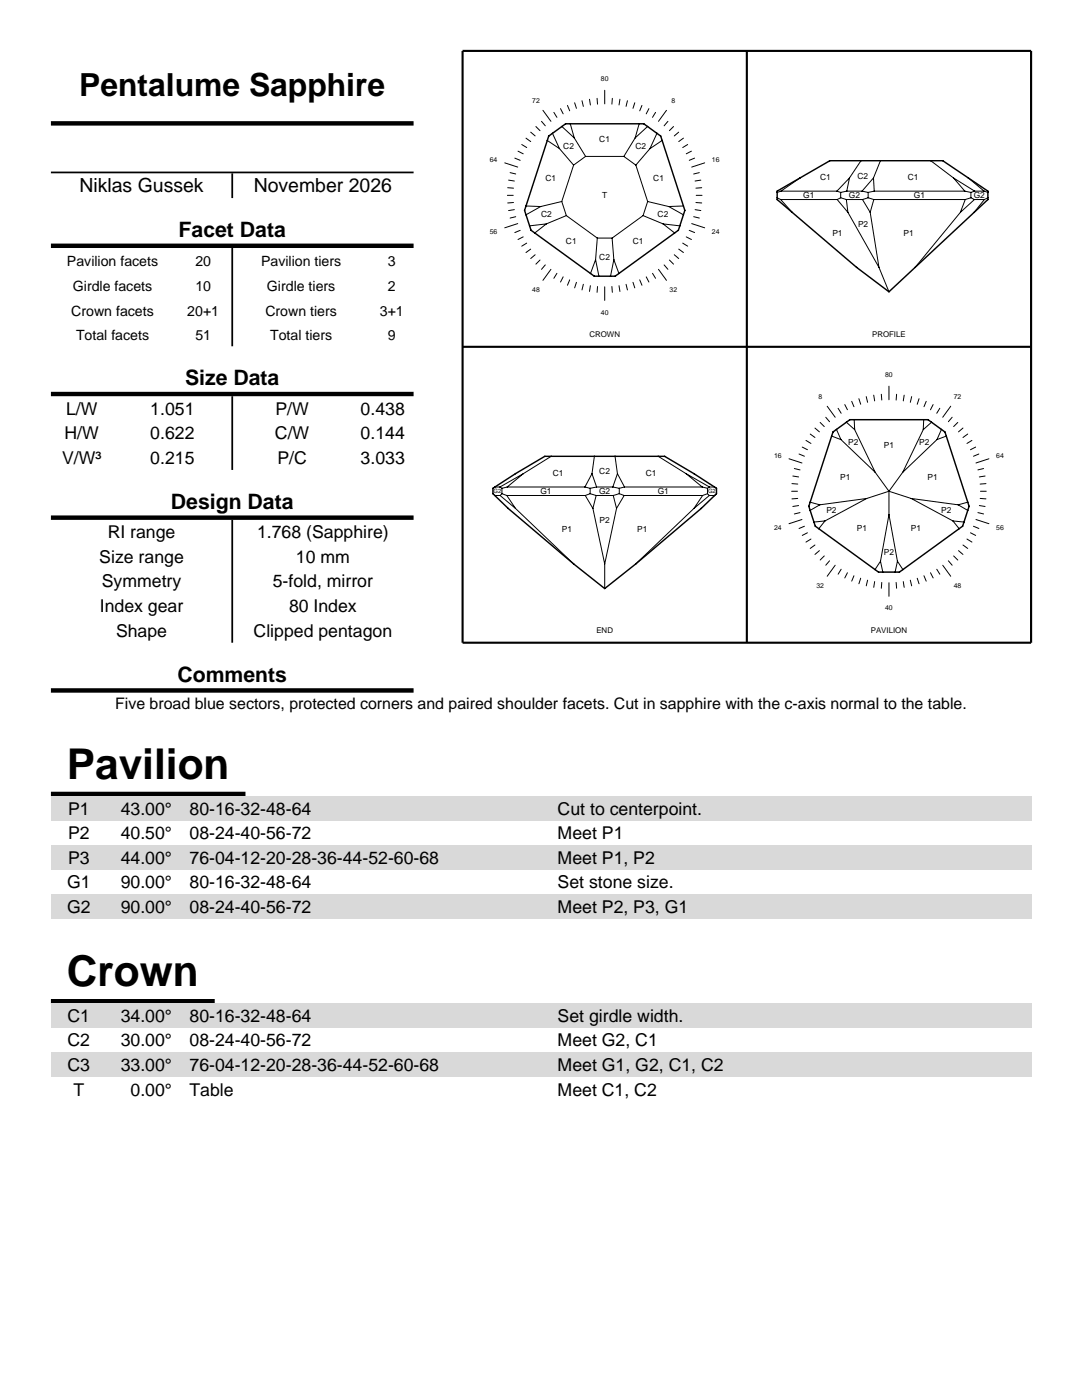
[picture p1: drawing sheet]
<svg xmlns="http://www.w3.org/2000/svg" width="216mm" height="279mm" viewBox="0 0 216 279" stroke-linecap="round" stroke-linejoin="round" font-family="sans-serif">
<path d="M10.2 24.6h72.3M10.2 49.1h72.3M10.2 78.6h72.3M10.2 103.3h72.3M10.2 137.8h72.3M10.2 158.5h38.8" fill="none" stroke="#000" stroke-width=".88" stroke-linecap="butt"/>
<path d="M10.2 34.4h72.3M46.3 34.6v4.9M46.3 49.5v19.6M46.3 79.1v14.7M46.3 103.8v24.5" fill="none" stroke="#000" stroke-width=".35"/>
<path d="M92.3 10.2h113.4v118.1h-113.4zM149 10.2v118.1M92.3 69.2h113.4" fill="none" stroke="#000" stroke-width=".42"/>
<g fill="none" stroke="#000" stroke-width=".2">
<path d="M117.6 19.8l.2 1.2M119.1 19.6l.1 1.2M120.7 18v2.7M122.2 19.6l-.1 1.2M123.7 19.8l-.2 1.2M100.7 32.5l2.6 .8M101.2 39h1.2M101.3 37.5l1.2 .1M101.5 35.9l1.1 .2M101.8 34.5l1.1 .2M102.7 31.6l1.1 .4M103.4 30.2l1 .5"/>
<path d="M104.1 28.8l1 .6M105 27.6l.9 .7M105.9 26.4l.9 .7M106.9 25.3l.9 .8M108.1 24.2l.7 .9M108.3 22l1.6 2.2M109.2 28l2.4 1.7M110.2 26.6l1.4 3.1M110.5 22.4l.6 1M111.6 29.7l2.9 3.3M111.8 21.7l.6 1M112.1 25.2l2.5 2.3"/>
<path d="M113.2 21l.5 1.1M113.8 24.7l.8 2.8M114.5 33l-2.4 7.2M114.6 27.5l2.2 3.7M114.7 20.5l.3 1.1M116.1 20.1l.3 1.1M116.8 31.2h7.7M116.8 31.2l-2.3 1.8M124.5 31.2l2.4 1.8M125.2 20.1l-.3 1.1M126.7 20.5l-.4 1.1M126.7 27.5l-2.2 3.7"/>
<path d="M126.9 33l2.3 7.2M127.5 24.7l-.8 2.8M128.1 21l-.5 1.1M129.2 25.2l-2.5 2.3M129.5 21.7l-.6 1M129.7 29.7l-2.8 3.3M130.8 22.4l-.6 1M131.1 26.6l-1.4 3.1M132.1 28l-2.4 1.7M133 22l-1.6 2.2M133.3 24.2l-.8 .9M134.4 25.3l-.8 .8"/>
<path d="M135.4 26.4l-.9 .7M136.4 27.6l-1 .7M137.2 28.8l-1 .6M138 30.2l-1.1 .5M138.6 31.6l-1.1 .4M138.9 39h1.2M139.5 34.5l-1.1 .2M139.8 35.9l-1.1 .2M140 37.5l-1.1 .1M140.6 32.5l-2.6 .8M155.1 39.5l.7 .3M155.8 39.8h11.2"/>
<path d="M155.8 39.8l2.3 2.6M155.8 38.1h11.2M155.8 38.1l-.7 .3M159.6 35.5l-3.8 2.6M167 38.1l.7 .3M167 39.8l2.2 2.6M167.7 39.5l1.2 .3M167.7 39.5l-.7 .3M167.7 38.4v1.1M168.9 39.8h3.2M168.9 39.8l.3 2.6M169 38.1h3"/>
<path d="M169 38.1l-1.3 .3M169.5 35.5l-2.5 2.6M169.5 35.5l-.5 2.6M171.8 32.1l-2.3 3.4M172 38.1l1.2 .3M172.1 39.8l1.5 2.6M173.2 39.5l1.2 .3M173.2 39.5l-1.1 .3M173.2 38.4v1.1M174.3 35.5l.1 2.6M174.3 35.5l-2.3 2.6M174.4 39.8h18.2"/>
<path d="M174.4 39.8l-.8 2.6M174.4 38.1h18.1M174.4 38.1l-1.2 .3M175.7 32.1l-1.4 3.4M185.7 32.1l4.6 3.4M190.3 35.5l2.2 2.6M190.3 35.5l4.2 2.6M192.5 38.1l1.2 .3M192.6 39.8l-1 2.6M193.2 35.5l3.2 2.6M193.7 39.5l.7 .3M193.7 39.5l-1.1 .3"/>
<path d="M193.7 38.4v1.1M194.4 39.8h2M194.4 39.8l-2.8 2.6M194.5 38.1h1.9M194.5 38.1l-.8 .3M196.4 38.1l.7 .3M196.4 39.8l-2 2.6M197.1 39.5l-.7 .3M102.5 40.4l-1.2 .1M102.6 41.8l-1.1 .2M102.9 43.2l-1.1 .3M103.3 44.6l-2.6 .9"/>
<path d="M103.8 46l-1.1 .4M104.4 47.3l-1 .5M105 41.1l2.9 .1M105.1 48.5l-1 .6M105.9 49.7l-.9 .7M106.8 50.8l-.9 .8M107.8 51.9l-.9 .8M107.9 41.2l-2.9 1.7M108.8 52.9l-.7 .9M109 44.7l-2.3 1.8M109 44.7l-3.3 .4M109.9 53.8l-1.6 2.2"/>
<path d="M111.1 54.5l-.6 1M112.1 40.2l-4.2 1M112.1 40.2l.9 2.8M112.4 55.2l-.6 1.1M113 43l6.2 4.5M113 43l-4 1.7M113.7 55.8l-.5 1.1M115 56.3l-.3 1.2M116.4 56.7l-.3 1.2M117.8 57l-.2 1.2M118.8 51.8l-1 2.8M118.8 51.8l.7 3.3"/>
<path d="M119.2 47.5l-.4 4.3M119.2 47.5h2.9M119.2 57.2l-.1 1.1M120.7 57.2v2.8M122.1 57.2l.1 1.1M122.1 47.5l.4 4.3M122.5 51.8l1 2.8M122.5 51.8l-.7 3.3M123.5 57l.2 1.2M124.9 56.7l.3 1.2M126.3 56.3l.4 1.2M127.6 55.8l.5 1.1"/>
<path d="M128.3 43l4 1.7M128.3 43l-6.2 4.5M128.9 55.2l.6 1.1M129.2 40.2l4.2 1M129.2 40.2l-.9 2.8M130.2 54.5l.6 1M131.4 53.8l1.6 2.2M132.3 44.7l2.3 1.8M132.3 44.7l3.4 .4M132.5 52.9l.8 .9M133.4 41.2l3 1.7M133.6 51.9l.8 .8"/>
<path d="M134.5 50.8l.9 .8M135.4 49.7l1 .7M136.2 48.5l1 .6M136.4 41.1l-3 .1M136.9 47.3l1.1 .5M137.5 46l1.1 .4M138 44.6l2.6 .9M138.4 43.2l1.1 .3M138.7 41.8l1.1 .2M138.9 40.4l1.1 .1M169.2 42.4l6.2 11M173.6 42.4l1.8 11"/>
<path d="M175.4 53.4l2 4.8M191.6 42.4l-9 11M171.4 79.6l.3 1.1M172.8 79.2l.3 1.1M174.3 78.9l.2 1.1M175.9 78.7v1.1M177.4 77.1v2.7M178.9 78.7l-.1 1.1M180.4 78.9l-.2 1.1M181.9 79.2l-.3 1.1M183.4 79.6l-.4 1.1M98.7 98.9h1.1"/>
<path d="M98.8 97.2h1M99.8 97.2l.4 .3M99.8 98.9l3.1 2.6M100.2 98.5l.9 .4M100.2 98.5l-.4 .4M100.2 97.5v1M101.1 98.9h15.7M101.1 98.9l1.8 2.6M101.2 97.2h15.5M101.2 97.2l-1 .3M104.4 94.5l-3.2 2.7M104.4 94.5l-4.6 2.7"/>
<path d="M110 91.1l-5.6 3.4M116.7 97.2l1.1 .3M116.8 98.9l1.5 2.6M117.8 98.5l1.2 .4M117.8 98.5l-1 .4M117.8 97.5v1M118.1 94.5l-1.4 2.7M118.1 94.5l.9 2.7M118.6 91.1l-.5 3.4M119 98.9h3.4M119 98.9l-.7 2.6M119 97.2h3.3"/>
<path d="M119 97.2l-1.2 .3M122.3 97.2l1.3 .3M122.4 98.9l.6 2.6M122.7 91.1l.5 3.4M123.2 94.5l1.4 2.7M123.2 94.5l-.9 2.7M123.6 98.5l.9 .4M123.6 98.5l-1.2 .4M123.6 97.5v1M124.5 98.9h15.7M124.5 98.9l-1.5 2.6M124.6 97.2h15.5"/>
<path d="M124.6 97.2l-1 .3M131.3 91.1l5.6 3.4M136.9 94.5l3.2 2.7M136.9 94.5l4.7 2.7M140.1 97.2l1.1 .3M140.2 98.9l-1.7 2.6M141.2 98.5l.3 .4M141.2 98.5l-1 .4M141.2 97.5v1M141.5 98.9h1.1M141.5 98.9l-3 2.6M141.6 97.2h1"/>
<path d="M141.6 97.2l-.4 .3M157.4 91.6l2.6 .8M158 98h1.1M158 96.5l1.2 .1M158.2 95l1.2 .2M158.5 93.5l1.1 .3M159.2 99.5l-1.2 .1M159.4 90.6l1.1 .5M160.1 89.2l1 .6M160.8 87.9l1 .6M161.7 86.6l.9 .7M162.6 85.4l.9 .8"/>
<path d="M163.6 84.3l.9 .8M164.8 83.3l.7 .9M165.1 81.1l1.6 2.2M165.9 87l1.9 .7M166.9 85.7l.9 2M167.2 81.5l.6 1M167.8 87.7l6.8 6.6M168.6 80.7l.5 1.1M168.9 84.3l1.6 1.4M169.9 80.1l.5 1.1M170.4 83.8l.1 1.9M170.5 85.7l4.1 8.6"/>
<path d="M172.9 99.5l-9.3 1.2M172.9 99.5l-8.3 4.5M174.6 94.3l2.8 3.7M177.4 98v4.7M177.4 98l-4.5 1.5M177.4 98l4.4 1.5M180.1 94.3l-2.7 3.7M181.8 99.5l8.3 4.5M181.8 99.5l9.4 1.2M184.2 85.7l-4.1 8.6M184.3 83.8l-.1 1.9M184.8 80.1l-.4 1.1"/>
<path d="M185.9 84.3l-1.7 1.4M186.2 80.7l-.5 1.1M187 87.7l-6.9 6.6M187.5 81.5l-.6 1M187.9 85.7l-.9 2M188.8 87l-1.8 .7M189.7 81.1l-1.6 2.2M190 83.3l-.8 .9M191.1 84.3l-.8 .8M192.1 85.4l-.8 .8M193.1 86.6l-1 .7M193.9 87.9l-1 .6"/>
<path d="M194.7 89.2l-1.1 .6M195.3 90.6l-1.1 .5M195.6 99.5l1.1 .1M195.6 98h1.2M196.3 93.5l-1.2 .3M196.6 95l-1.2 .2M196.7 96.5l-1.1 .1M197.3 91.6l-2.6 .8M102.9 101.5l11.6 11M118.3 101.5l2.4 11M120.7 112.5v5M123 101.5l-2.3 11"/>
<path d="M138.5 101.5l-11.6 11M159.4 100.9l-1.2 .2M159.6 102.3l-1.1 .3M160 103.7l-2.6 .8M160.5 105l-1.1 .5M161.1 106.3l-1 .6M161.7 100.2l1.9 .5M161.8 107.6l-1 .6M162.6 108.8l-.9 .7M163.5 109.9l-.9 .8M163.6 100.7l-1.9 1.2M164.5 110.9l-.9 .9"/>
<path d="M164.6 104l-1.2 1.5M164.6 104l-2.2 .2M165.5 111.9l-.7 .9M166.7 112.8l-1.6 2.2M167.8 113.6l-.6 1M169.1 114.3l-.5 1M170.4 114.9l-.5 1.1M171.7 115.4l-.3 1.1M173.1 115.8l-.3 1.1M174.5 116.1l-.2 1.1M175.7 112l-1.1 1.7M175.7 112l.5 2.2"/>
<path d="M175.9 116.2v1.2M177.4 116.3v2.7M177.4 102.7l-1.7 9.3M177.4 102.7l1.7 9.3M178.8 116.2l.1 1.2M179.1 112l1.1 1.7M179.1 112l-.5 2.2M180.2 116.1l.2 1.1M181.6 115.8l.3 1.1M183 115.4l.4 1.1M184.4 114.9l.4 1.1M185.7 114.3l.5 1"/>
<path d="M186.9 113.6l.6 1M188.1 112.8l1.6 2.2M189.2 111.9l.8 .9M190.1 104l1.3 1.5M190.1 104l2.2 .2M190.3 110.9l.8 .9M191.2 100.7l1.9 1.2M191.3 109.9l.8 .8M192.1 108.8l1 .7M192.9 107.6l1 .6M193.1 100.2l-1.9 .5M193.6 106.3l1.1 .6"/>
<path d="M194.2 105l1.1 .5M194.7 103.7l2.6 .8M195.1 102.3l1.2 .3M195.4 100.9l1.2 .2"/>
</g>
<path d="M109.5 27.2l3.4-2.5h15.6l3.3 2.5 4.9 14.8-1.3 4-12.7 9.1h-4.1l-12.6-9.1-1.3-4zM155.1 38.1l10.5-6h22.5l9 6v1.7l-19.7 18.4-6.5-4.8-15.8-13.6zM98.4 97.5l4.4-3 5.9-3.4h23.9l5.9 3.4 4.5 3v1l-3.1 3-13 11-6.2 5-6.2-5-13.1-11-3-3zM166.2 86.2l3.4-2.4h15.6l3.4 2.4 4.8 14.8-1.3 4-12.6 9.2h-4.2l-12.6-9.2-1.3-4z" fill="none" stroke="#000" stroke-width=".29"/>
<g fill="#d9d9d9">
<path d="M10.2 158.9h195.5v4.9h-195.5z"/>
<path d="M10.2 168.7h195.5v4.9h-195.5z"/>
<path d="M10.2 178.5h195.5v4.9h-195.5z"/>
</g>
<path d="M10.2 199.8h32.6" fill="none" stroke="#000" stroke-width=".88" stroke-linecap="butt"/>
<g fill="#d9d9d9">
<path d="M10.2 200.3h195.5v4.9h-195.5z"/>
<path d="M10.2 210.1h195.5v4.9h-195.5z"/>
</g>
<g font-size="8.5">
<text x="13.3" y="155.5">Pavilion</text>
<text x="13.3" y="196.8">Crown</text>
</g>
<text font-size="6.3" x="15.8" y="19.1">Pentalume Sapphire</text>
<g font-size="4.2">
<text x="35.6" y="47.3">Facet Data</text>
<text x="36.9" y="76.9">Size Data</text>
<text x="34.1" y="101.5">Design Data</text>
<text x="35.4" y="136">Comments</text>
</g>
<g font-size="3.9">
<text x="15.9" y="38.3">Niklas Gussek</text>
<text x="50.6" y="38.3">November 2026</text>
</g>
<g font-size="3.5">
<text x="13.2" y="82.7">L/W</text>
<text x="30" y="82.7">1.051</text>
<text x="55" y="82.7">P/W</text>
<text x="72" y="82.7">0.438</text>
<text x="12.9" y="87.6">H/W</text>
<text x="30" y="87.6">0.622</text>
<text x="54.9" y="87.6">C/W</text>
<text x="72" y="87.6">0.144</text>
<text x="12.4" y="92.6">V/W³</text>
<text x="30" y="92.6">0.215</text>
<text x="55.3" y="92.6">P/C</text>
<text x="72" y="92.6">3.033</text>
<text x="21.5" y="107.4">RI range</text>
<text x="51.3" y="107.4">1.768 (Sapphire)</text>
<text x="19.8" y="112.3">Size range</text>
<text x="59" y="112.3">10 mm</text>
<text x="20.3" y="117.2">Symmetry</text>
<text x="54.4" y="117.2">5-fold, mirror</text>
<text x="19.9" y="122.1">Index gear</text>
<text x="57.7" y="122.1">80 Index</text>
<text x="23.2" y="127">Shape</text>
<text x="50.6" y="127">Clipped pentagon</text>
<text x="13.6" y="162.6">P1</text>
<text x="13.6" y="167.5">P2</text>
<text x="24.1" y="162.6">43.00°</text>
<text x="24.1" y="167.5">40.50°</text>
<text x="37.8" y="162.6">80-16-32-48-64</text>
<text x="37.8" y="167.5">08-24-40-56-72</text>
<text x="111.3" y="162.6">Cut to centerpoint.</text>
<text x="111.3" y="167.5">Meet P1</text>
<text x="13.6" y="172.4">P3</text>
<text x="24.1" y="172.4">44.00°</text>
<text x="37.8" y="172.4">76-04-12-20-28-36-44-52-60-68</text>
<text x="111.3" y="172.4">Meet P1, P2</text>
<text x="13.4" y="177.3">G1</text>
<text x="24.1" y="177.3">90.00°</text>
<text x="37.8" y="177.3">80-16-32-48-64</text>
<text x="111.3" y="177.3">Set stone size.</text>
<text x="13.4" y="182.2">G2</text>
<text x="24.1" y="182.2">90.00°</text>
<text x="37.8" y="182.2">08-24-40-56-72</text>
<text x="111.3" y="182.2">Meet P2, P3, G1</text>
<text x="13.5" y="203.9">C1</text>
<text x="24.1" y="203.9">34.00°</text>
<text x="37.8" y="203.9">80-16-32-48-64</text>
<text x="111.3" y="203.9">Set girdle width.</text>
<text x="13.5" y="208.8">C2</text>
<text x="24.1" y="208.8">30.00°</text>
<text x="37.8" y="208.8">08-24-40-56-72</text>
<text x="111.3" y="208.8">Meet G2, C1</text>
<text x="13.5" y="213.7">C3</text>
<text x="24.1" y="213.7">33.00°</text>
<text x="37.8" y="213.7">76-04-12-20-28-36-44-52-60-68</text>
<text x="111.3" y="213.7">Meet G1, G2, C1, C2</text>
<text x="14.7" y="218.6">T</text>
<text x="26" y="218.6">0.00°</text>
<text x="37.8" y="218.6">Table</text>
<text x="111.3" y="218.6">Meet C1, C2</text>
</g>
<text font-size="3.2" x="23" y="141.4">Five broad blue sectors, protected corners and paired shoulder facets. Cut in sapphire with the c-axis normal to the table.</text>
<g font-size="2.8">
<text x="13.4" y="53.2">Pavilion facets</text>
<text x="39" y="53.2">20</text>
<text x="52.1" y="53.2">Pavilion tiers</text>
<text x="77.4" y="53.2">3</text>
<text x="14.5" y="58.1">Girdle facets</text>
<text x="39" y="58.1">10</text>
<text x="53.3" y="58.1">Girdle tiers</text>
<text x="77.4" y="58.1">2</text>
<text x="14.2" y="63">Crown facets</text>
<text x="37.4" y="63">20+1</text>
<text x="53" y="63">Crown tiers</text>
<text x="75.8" y="63">3+1</text>
<text x="15.2" y="67.9">Total facets</text>
<text x="39" y="67.9">51</text>
<text x="53.9" y="67.9">Total tiers</text>
<text x="77.4" y="67.9">9</text>
</g>
<g font-size="1.7">
<text x="112.4" y="29.7">C2</text>
<text x="119.6" y="28.3">C1</text>
<text x="126.8" y="29.7">C2</text>
<text x="163.6" y="36">C1</text>
<text x="171.1" y="35.6">C2</text>
<text x="181.1" y="36">C1</text>
<text x="108.8" y="36.1">C1</text>
<text x="120.1" y="39.6">T</text>
<text x="130.4" y="36.1">C1</text>
<text x="160.3" y="39.6">G1</text>
<text x="169.4" y="39.6">G2</text>
<text x="182.4" y="39.6">G1</text>
<text x="194.3" y="39.6">G2</text>
<text x="108" y="43.4">C2</text>
<text x="131.2" y="43.4">C2</text>
<text x="166.1" y="47">P1</text>
<text x="171.2" y="45.2">P2</text>
<text x="180.3" y="47">P1</text>
<text x="112.9" y="48.8">C1</text>
<text x="119.6" y="51.8">C2</text>
<text x="126.2" y="48.8">C1</text>
<text x="169.3" y="88.9">P2</text>
<text x="176.4" y="89.5">P1</text>
<text x="183.4" y="88.9">P2</text>
<text x="110.3" y="95">C1</text>
<text x="119.6" y="94.7">C2</text>
<text x="128.9" y="95">C1</text>
<text x="167.6" y="95.8">P1</text>
<text x="185.1" y="95.8">P1</text>
<text x="107.8" y="98.6">G1</text>
<text x="119.5" y="98.6">G2</text>
<text x="131.3" y="98.6">G1</text>
<text x="112.1" y="106.1">P1</text>
<text x="119.6" y="104.4">P2</text>
<text x="127.2" y="106.1">P1</text>
<text x="164.9" y="102.4">P2</text>
<text x="171" y="106.1">P1</text>
<text x="181.7" y="106.1">P1</text>
<text x="187.8" y="102.4">P2</text>
<text x="176.4" y="110.7">P2</text>
</g>
<g font-size="1.6">
<text x="117.6" y="67.2">CROWN</text>
<text x="174" y="67.2">PROFILE</text>
<text x="119" y="126.2">END</text>
<text x="173.7" y="126.2">PAVILION</text>
</g>
<g font-size="1.4">
<text x="119.9" y="16.2">80</text>
<text x="106.2" y="20.6">72</text>
<text x="134" y="20.6">8</text>
<text x="97.7" y="32.3">64</text>
<text x="142.1" y="32.3">16</text>
<text x="97.7" y="46.7">56</text>
<text x="142.1" y="46.7">24</text>
<text x="106.2" y="58.3">48</text>
<text x="133.6" y="58.3">32</text>
<text x="119.9" y="62.8">40</text>
<text x="176.6" y="75.2">80</text>
<text x="163.3" y="79.7">8</text>
<text x="190.3" y="79.7">72</text>
<text x="154.5" y="91.3">16</text>
<text x="198.8" y="91.3">64</text>
<text x="154.5" y="105.7">24</text>
<text x="198.8" y="105.7">56</text>
<text x="162.9" y="117.4">32</text>
<text x="190.3" y="117.4">48</text>
<text x="176.6" y="121.8">40</text>
</g>
<g font-size="1.2">
<text x="98.5" y="98.5">G2</text>
<text x="141.3" y="98.5">G2</text>
</g>
</svg>
